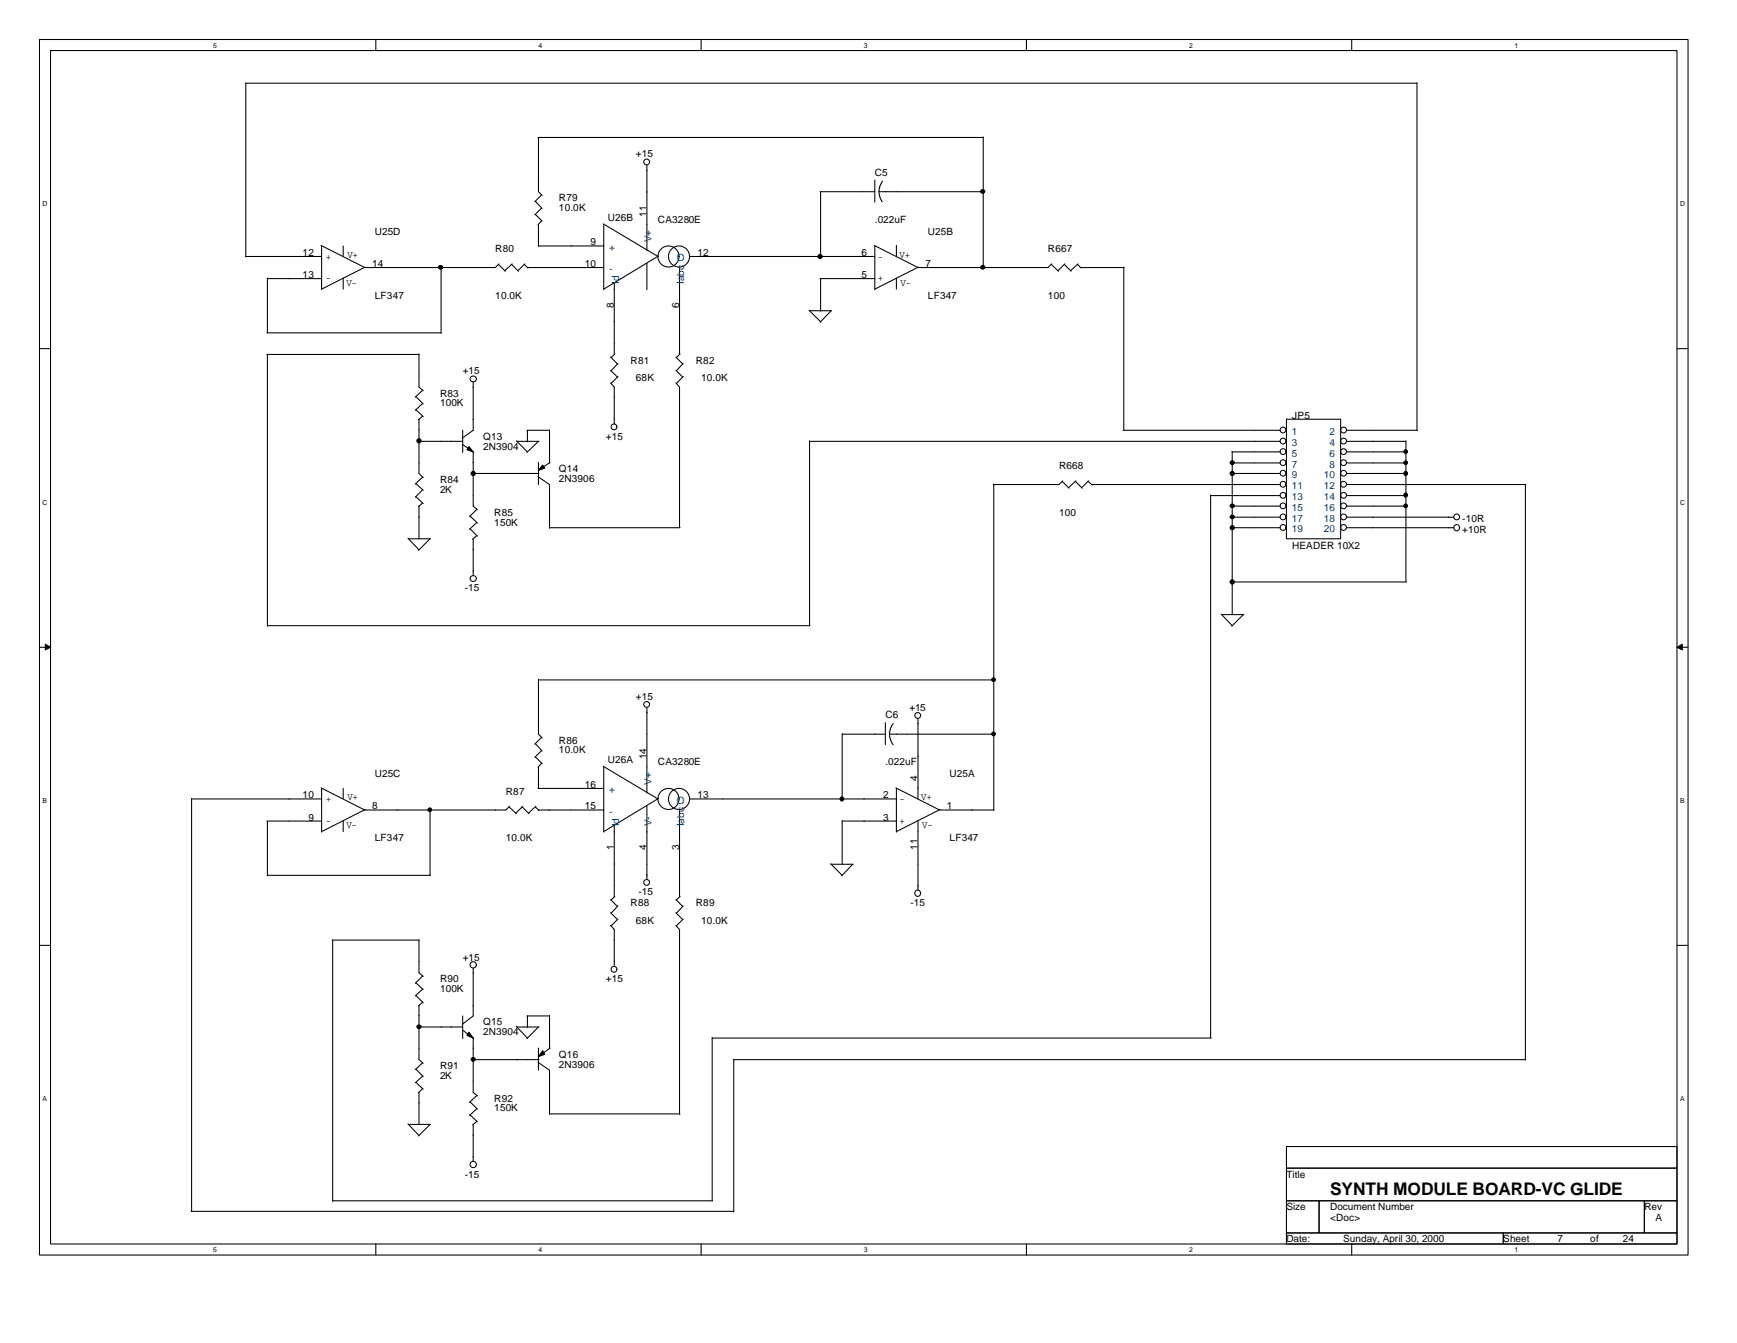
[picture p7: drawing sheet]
<svg xmlns="http://www.w3.org/2000/svg" width="279mm" height="216mm" viewBox="0 0 279 216" stroke-linecap="round" stroke-linejoin="round" font-family="sans-serif">
<g fill="none" stroke="#000" stroke-width=".17">
<path d="M6.3 6.3h265.2v195.5h-265.2zM8.1 8.1h261.6v191.9h-261.6zM39.5 13.4h188.4M39.5 13.4v27.9M60.5 6.3v1.8M112.8 6.3v1.8M165.1 6.3v1.8M217.4 6.3v1.8M227.9 13.3v55.9M51.6 39.5l7.1 3.5h21l.6-.6M51.7 39.5v7.1M55.2 39.5v1.6"/>
<path d="M86.1 32.3l1.1 1.2M86.1 34.5l1.1 1.1M86.5 22.1h71.7M86.6 39.5h10.5M86.6 22.1v8.7l.6 .6M86.6 36.1v3.5M87.1 31.3l-1.1 1.1M87.1 33.4l-1.1 1.1M87.1 35.5l-.6 .7M97 36l8.8 5.2M97.1 36.1v10.5M104.1 26.6v13.7"/>
<path d="M104.5 26a.47 .47 0 0 0-.7-.4 .47 .47 0 0 0 0 .8 .47 .47 0 0 0 .7-.4M131.9 30.8h8.8M132 30.8v10.5M140.6 39.5l7.1 3.5h20.9l.6-.6M140.7 29v3.5M140.7 39.5v7.1M141.4 30.8l.1 .8 .4 .8M141.4 30.8h16.8M142 29.1l-.4 .7-.2 1M144.2 39.5v1.7M158.2 22v21M6.3 56h1.8"/>
<path d="M39.5 41.2h12.2M42.9 57h24.5M42.9 53.5h28.1M43 44.8h8.7M43 44.7v8.8M43 57v43.7M55.2 44.7v1.8M58.8 42.9l-7.1 3.6M67.4 56.9v5.3l.7 .6M71 43v10.6M80.2 42.5l1.1 1.1M82.3 42.5l1.1 1.1"/>
<path d="M82.4 42.4l-1.2 1.1M84.3 42.5l.6 .6M84.4 42.4l-1.1 1.1M84.8 43h12.3M98.2 59.5l1.1 1.1M98.2 57.4l1.1 1.1M98.8 45.5v11.5M98.9 56.9l-.6 .6M99.4 58.4l-1.1 1.2M104.1 42.3v4.3M105.9 41.1l-8.8 5.4M108.7 59.5l1.1 1.1"/>
<path d="M108.7 57.4l1.1 1.1M109.3 43v14M109.4 56.9l-.6 .6M109.9 58.4l-1.1 1.2M111 41.2h29.7M130.1 49.9l1.9 1.8M130.2 50h3.6M131.9 44.8h8.8M132 44.8v5.2M133.7 50l-1.8 1.8M144.2 44.7v1.8M147.7 42.9l-7 3.6"/>
<path d="M169.1 42.5l1.2 1.1M171.2 42.5l1.1 1.1M171.3 42.4l-1.1 1.1M173.3 42.5l.6 .6M173.4 42.4l-1.2 1.1M173.8 43h7M180.8 42.9v26.3M269.7 56h1.8M66.9 77.7l1.2 1.1M66.9 79.8l1.2 1.1M66.9 63.8l1.2 1.1M66.9 65.9l1.2 1.1"/>
<path d="M67.4 71h7M67.4 67.4v8.7l.7 .7M68 76.7l-1.2 1.1M68 78.7l-1.2 1.2M68 62.7l-1.2 1.1M68 64.9l-1.2 1.1M68 66.9l-.7 .6M74.4 71.5l1.8 1.2M74.4 69.2v3.5M76.1 61.5v7.7l-1.8 1.2M76.1 72.6v8.8l.7 .6M76.1 76.1h10.6"/>
<path d="M76.6 60.9a.48 .48 0 0 0-.5-.5 .48 .48 0 0 0-.4 .5 .48 .48 0 0 0 .4 .5l.5-.2v-.3M83.1 70.9l1.7 1.7M83.1 71h3.6M84.8 69.2h3.6M84.8 69.2v1.8M86.5 76.6l1.9 1.3v7M86.6 71l-1.8 1.7M86.6 74.3v3.6M88.4 69.1v5.3M88.5 74.3l-1.9 1.3M98.2 61.6l.6 .6v6M99.2 68.6a.47 .47 0 0 0-.7-.4 .47 .47 0 0 0 0 .8 .47 .47 0 0 0 .7-.4"/>
<path d="M99.4 60.5l-1.1 1.1M108.7 61.6l.6 .6v22.6M109.9 60.5l-1.1 1.1M130.2 71h75.7M130.2 70.9v29.7M159.9 77.8v52.5M170.9 77.4l1.1 1.1M170.9 77.3l-.6 .6h-10.5M173 77.4l1.1 1.1M173.1 77.3l-1.2 1.1M175 77.4l.7 .6M175.1 77.3l-1.1 1.1"/>
<path d="M175.6 77.9h30.3M180.7 69.2h25.2M194.7 79.7h11.2M194.7 79.6v87.3M198.1 72.6h7.8M198.1 74.4h7.8M198.1 76.1h7.8M198.2 72.6v26.2M206.8 69.1a.47 .47 0 0 0-.7-.4 .47 .47 0 0 0 0 .8 .47 .47 0 0 0 .7-.4M206.8 70.9a.47 .47 0 0 0-.7-.4 .47 .47 0 0 0 0 .8 .47 .47 0 0 0 .7-.4M206.8 72.6a.47 .47 0 0 0-.7-.4 .47 .47 0 0 0 0 .8 .47 .47 0 0 0 .7-.4M206.8 74.3a.47 .47 0 0 0-.7-.3 .47 .47 0 0 0 0 .8 .47 .47 0 0 0 .7-.4"/>
<path d="M206.8 76a.47 .47 0 0 0-.7-.3 .47 .47 0 0 0 0 .8 .47 .47 0 0 0 .7-.4M206.8 77.8a.47 .47 0 0 0-.7-.4 .47 .47 0 0 0 0 .8 .47 .47 0 0 0 .7-.3M206.8 79.6a.47 .47 0 0 0-.7-.4 .47 .47 0 0 0 0 .8 .47 .47 0 0 0 .7-.4M206.9 67.4h8.7v19.2h-8.7zM216.6 69.1a.47 .47 0 0 0-.7-.4 .47 .47 0 0 0 0 .8 .47 .47 0 0 0 .7-.4M216.6 70.9a.47 .47 0 0 0-.7-.4 .47 .47 0 0 0 0 .8 .47 .47 0 0 0 .7-.4M216.6 72.6a.47 .47 0 0 0-.7-.4 .47 .47 0 0 0 0 .8 .47 .47 0 0 0 .7-.4M216.6 74.3a.47 .47 0 0 0-.7-.3 .47 .47 0 0 0 0 .8 .47 .47 0 0 0 .7-.4M216.6 76a.47 .47 0 0 0-.7-.3 .47 .47 0 0 0 0 .8 .47 .47 0 0 0 .7-.4M216.6 77.8a.47 .47 0 0 0-.7-.4 .47 .47 0 0 0 0 .8 .47 .47 0 0 0 .7-.3M216.6 79.6a.47 .47 0 0 0-.7-.4 .47 .47 0 0 0 0 .8 .47 .47 0 0 0 .7-.4M216.7 71h9.4"/>
<path d="M216.7 77.9h28.7M216.7 69.2h11.3M216.7 72.6h9.5M216.7 74.4h9.5M216.7 76.1h9.5M216.7 79.7h9.5M226.1 70.9v22.7M245.4 77.9v92.5M65.6 86.5l1.8 1.9M65.7 86.6h3.6M67.4 81.4v5.2M68 80.9l-.7 .5"/>
<path d="M69.2 86.6l-1.9 1.9M75.6 83l1.2 1.1M75.6 85l1.2 1.2M76.1 86.6v5.9M76.6 93a.48 .48 0 0 0-.5-.5 .48 .48 0 0 0-.4 .5 .48 .48 0 0 0 .4 .5l.5-.3v-.2M76.7 81.9l-1.2 1.2M76.7 84l-1.2 1.1M76.7 86.1l-.7 .6M88.4 84.8h21M196.4 98.7l1.8 1.9M196.5 98.8h3.6M198.1 84.8h7.8"/>
<path d="M198.1 83.1h7.8M198.1 81.4h7.8M198.2 93.6h28M200 98.8l-1.9 1.9M206.8 81.3a.47 .47 0 0 0-.7-.4 .47 .47 0 0 0 0 .8 .47 .47 0 0 0 .7-.4M206.8 83.1a.47 .47 0 0 0-.7-.4 .47 .47 0 0 0 0 .8 .47 .47 0 0 0 .7-.4M206.8 84.8a.47 .47 0 0 0-.7-.4 .47 .47 0 0 0 0 .8 .47 .47 0 0 0 .7-.4M216.6 81.3a.47 .47 0 0 0-.7-.4 .47 .47 0 0 0 0 .8 .47 .47 0 0 0 .7-.4M216.6 83.1a.47 .47 0 0 0-.7-.4 .47 .47 0 0 0 0 .8 .47 .47 0 0 0 .7-.4M216.6 84.8a.47 .47 0 0 0-.7-.4 .47 .47 0 0 0 0 .8 .47 .47 0 0 0 .7-.4M216.7 84.8h17.1M216.7 83.1h17.1"/>
<path d="M216.7 81.4h9.5M234.8 83.1a.47 .47 0 0 0-.7-.4 .47 .47 0 0 0 0 .8 .47 .47 0 0 0 .7-.4M6.3 104.1h1.8M43 100.6h87.3M86.1 119.5l1.1 1.2M86.6 109.2v8.8l.6 .6M86.6 109.3h73.3M87.1 118.5l-1.1 1.1M104.1 113.8v13.7M104.5 113.2a.47 .47 0 0 0-.7-.4 .47 .47 0 0 0 0 .8 .47 .47 0 0 0 .7-.4M135.5 118h6.9M135.5 117.9v10.5"/>
<path d="M142.4 116.2v3.5M143.1 118l.2 1 .4 .7M143.1 118h16.8M143.7 116.3l-.4 .7-.2 1M147.7 115.6v12.8M148.1 115a.47 .47 0 0 0-.7-.4 .47 .47 0 0 0 0 .8 .47 .47 0 0 0 .7-.4M269.7 104.1h1.8M30.8 128.4h20.9M30.8 128.4v66.3M42.9 132h8.8M43 132v8.8M51.6 126.7l7.1 3.5h22.7l.6-.6"/>
<path d="M51.7 126.7v7.1M55.2 126.7v1.7M55.2 131.9v1.8M58.8 130.1l-7.1 3.6M69.2 130.1v10.6M81.9 129.7l1.2 1.1M84 129.7l1.1 1.1M84.1 129.6l-1.1 1.1M86.1 121.7l1.1 1.1M86.1 129.7l.6 .6M86.2 129.6l-1.2 1.1M86.5 126.7h10.6"/>
<path d="M86.6 130.2h10.5M86.6 123.3v3.4M87.1 120.6l-1.1 1.2M87.1 122.7l-.6 .7M97 123.2l8.8 5.2M97.1 123.3v10.5M98.8 132.7v11.5M104.1 129.5v11.9M105.9 128.4l-8.8 5.3M109.3 130.2v14M111 128.4h33.2M133.6 138.9l1.9 1.8"/>
<path d="M133.7 138.9h3.5M135.5 132h8.7M135.5 131.9v7M137.2 138.9l-1.8 1.9M144.1 126.7l7 3.5h8.8M144.2 126.7v7.1M147.7 131.9v11.2M151.2 130.1l-7 3.6M6.3 152h1.8M43 140.7h26.3M53.4 151.1h14M53.5 151.1v42"/>
<path d="M66.9 158l1.2 1.1M67.4 151v5.4l.7 .6M68 156.9l-1.2 1.2M68 159l-1.2 1.1M76.1 155.7v7.6l-1.8 1.4M98.2 148.8l.6 .6v6M98.2 146.7l1.1 1.1M98.2 144.6l1.1 1.1M98.9 144.1l-.6 .6M99.2 155.8a.47 .47 0 0 0-.7-.4 .47 .47 0 0 0 0 .8 .47 .47 0 0 0 .7-.4M99.4 147.7l-1.1 1.1M99.4 145.6l-1.1 1.2"/>
<path d="M104.5 141.8a.47 .47 0 0 0-.7-.4 .47 .47 0 0 0 0 .8 .47 .47 0 0 0 .7-.3M108.7 148.8l.6 .6v29.8M108.7 146.7l1.1 1.1M108.7 144.6l1.1 1.1M109.4 144.1l-.6 .6M109.9 147.7l-1.1 1.1M109.9 145.6l-1.1 1.2M269.7 152h1.8M66.9 171.9l1.2 1.2M66.9 174l1.2 1.1M66.9 160l1.2 1.2M67.4 165.1h7"/>
<path d="M67.4 161.6v8.7l.7 .6M67.4 175.6v5.2M68 170.9l-1.2 1.1M68 173l-1.2 1.1M68 175l-.7 .7M68 161.1l-.7 .6M74.4 163.3v3.7M74.4 165.6l1.8 1.4M75.6 177.1l1.2 1.2M75.6 179.2l1.2 1.1M76.1 166.9v8.7l.7 .6M76.1 170.3h10.6"/>
<path d="M76.7 176.1l-1.2 1.1M76.7 178.2l-1.2 1.1M83.1 165l1.7 1.9M83.1 165.1h3.6M84.8 163.3h3.6M84.8 163.3v1.9M86.5 170.8l1.9 1.2v7.2M86.6 165.1l-1.8 1.9M86.6 168.5v3.5M88.4 163.2v5.4M88.4 179.1h21M88.5 168.5l-1.9 1.3"/>
<path d="M114.6 166.8v26.2M114.6 166.9h80.2M117.9 170.3h127.5M118 170.3v24.5M30.7 194.7h87.3M53.5 193h61.1M60.5 200v1.8M65.6 180.7l1.8 1.8M65.7 180.8h3.6M69.2 180.8l-1.9 1.8M76.1 180.8v5.9M76.7 180.3l-.7 .5"/>
<path d="M112.8 200v1.8M165.1 200v1.8M206.9 184.3h62.8v3.5h-62.8zM206.9 187.8h62.8v5.2h-62.8zM206.9 193h5.3v5.2h-5.3zM206.9 198.2h34.9v1.8h-34.9zM212.2 193h52.3v5.2h-52.3zM217.4 200v1.8M241.8 198.2h27.9v1.8h-27.9zM264.5 193h5.2v5.2h-5.2z"/>
<circle cx="107.5" cy="41.2" r="1.69"/>
<circle cx="109.2" cy="41.2" r="1.69"/>
<circle cx="234.3" cy="84.8" r=".49"/>
<circle cx="107.5" cy="128.4" r="1.69"/>
<circle cx="109.2" cy="128.4" r="1.69"/>
<circle cx="76.1" cy="155.1" r=".51"/>
<circle cx="147.6" cy="143.6" r=".49"/>
<circle cx="76.1" cy="187.2" r=".51"/>
</g>
<g fill="#000" stroke="#000" stroke-width=".16">
<path d="M7.3 103.5l.8 .6-.8 .4z" fill-rule="evenodd"/>
<path d="M269.7 104.1l.9-.6v1z" fill-rule="evenodd"/>
</g>
<g fill="#000" stroke="#000" stroke-width=".17">
<path d="M75.4 71.8l.7 .8-1-.3z" fill-rule="evenodd"/>
<path d="M87.3 74.8l.3 .5-1 .3z" fill-rule="evenodd"/>
<path d="M75.4 165.9l.7 1-1-.4z" fill-rule="evenodd"/>
<path d="M87.3 168.9l.3 .6-1 .3z" fill-rule="evenodd"/>
</g>
<g fill="#000" stroke="#000" stroke-width=".17">
<circle cx="158.1" cy="30.8" r=".32"/>
<circle cx="70.9" cy="43" r=".32"/>
<circle cx="131.9" cy="41.2" r=".34"/>
<circle cx="158.1" cy="43" r=".32"/>
<circle cx="67.4" cy="70.9" r=".34"/>
<circle cx="76.1" cy="76.1" r=".34"/>
<circle cx="198.2" cy="76.1" r=".34"/>
<circle cx="198.2" cy="74.4" r=".32"/>
<circle cx="226.1" cy="76.1" r=".32"/>
<circle cx="226.1" cy="79.6" r=".32"/>
<circle cx="226.1" cy="72.6" r=".3"/>
<circle cx="226.1" cy="74.4" r=".3"/>
<circle cx="198.2" cy="84.8" r=".34"/>
<circle cx="198.2" cy="93.6" r=".34"/>
<circle cx="198.2" cy="83.1" r=".32"/>
<circle cx="198.2" cy="81.3" r=".32"/>
<circle cx="226.1" cy="81.3" r=".3"/>
<circle cx="159.8" cy="109.3" r=".3"/>
<circle cx="159.8" cy="118" r=".3"/>
<circle cx="69.1" cy="130.2" r=".3"/>
<circle cx="135.4" cy="128.4" r=".32"/>
<circle cx="67.4" cy="165.1" r=".32"/>
<circle cx="76.1" cy="170.3" r=".32"/>
</g>
<text font-size="2.8" x="214" y="192.1">SYNTH MODULE BOARD-VC GLIDE</text>
<g font-size="1.6">
<text x="102.3" y="25.3">+15</text>
<text x="140.7" y="28.3">C5</text>
<text x="89.9" y="32.3">R79</text>
<text x="89.9" y="33.9">10.0K</text>
<text x="97.8" y="35.5">U26B</text>
<text x="104" y="34.9" transform="rotate(-90 104 34.9)">11</text>
<text x="105.8" y="35.8">CA3280E</text>
<text x="140.7" y="35.8">.022uF</text>
<text x="48.7" y="41.1">12</text>
<text x="52.4" y="41.7">+</text>
<text x="55.9" y="41.4">V+</text>
<text x="60.3" y="37.8">U25D</text>
<text x="79.7" y="40.6">R80</text>
<text x="95" y="39.5">9</text>
<text x="112.2" y="41.1">12</text>
<text x="138.6" y="41.1">6</text>
<text x="141.2" y="41.7">-</text>
<text x="144.7" y="41.4">V+</text>
<text x="149.3" y="37.8">U25B</text>
<text x="168.6" y="40.6">R667</text>
<text x="48.7" y="44.7">13</text>
<text x="52.4" y="45.2">-</text>
<text x="55.7" y="46">V-</text>
<text x="59.9" y="42.9">14</text>
<text x="94.1" y="42.9">10</text>
<text x="138.6" y="44.7">5</text>
<text x="141.2" y="45.2">+</text>
<text x="144.9" y="46">V-</text>
<text x="148.8" y="42.9">7</text>
<text x="60.3" y="48">LF347</text>
<text x="79.7" y="48">10.0K</text>
<text x="98.7" y="49.4" transform="rotate(-90 98.7 49.4)">8</text>
<text x="109.2" y="49.4" transform="rotate(-90 109.2 49.4)">6</text>
<text x="149.3" y="48">LF347</text>
<text x="168.6" y="48">100</text>
<text x="101.4" y="58.5">R81</text>
<text x="111.9" y="58.5">R82</text>
<text x="70.8" y="63.8">R83</text>
<text x="70.8" y="65.3">100K</text>
<text x="74.4" y="60.2">+15</text>
<text x="102.3" y="61.3">68K</text>
<text x="112.8" y="61.3">10.0K</text>
<text x="77.7" y="70.7">Q13</text>
<text x="97.5" y="70.7">+15</text>
<text x="207.9" y="67.4">JP5</text>
<text x="70.8" y="77.6">R84</text>
<text x="77.7" y="72.3">2N3904</text>
<text x="89.9" y="77.5">2N3906</text>
<text x="89.9" y="75.9">Q14</text>
<text x="170.3" y="75.4">R668</text>
<text x="70.8" y="79.2">2K</text>
<text x="79.5" y="82.9">R85</text>
<text x="170.3" y="82.9">100</text>
<text x="235.2" y="84">-10R</text>
<text x="79.5" y="84.5">150K</text>
<text x="207.9" y="88.3">HEADER 10X2</text>
<text x="235.2" y="85.7">+10R</text>
<text x="74.8" y="95.1">-15</text>
<text x="102.3" y="112.5">+15</text>
<text x="89.9" y="119.5">R86</text>
<text x="142.4" y="115.5">C6</text>
<text x="146.3" y="114.3">+15</text>
<text x="60.3" y="125">U25C</text>
<text x="89.9" y="121.1">10.0K</text>
<text x="97.8" y="122.7">U26A</text>
<text x="104" y="122.1" transform="rotate(-90 104 122.1)">14</text>
<text x="105.8" y="123">CA3280E</text>
<text x="142.4" y="123">.022uF</text>
<text x="147.6" y="125.6" transform="rotate(-90 147.6 125.6)">4</text>
<text x="152.7" y="125">U25A</text>
<text x="48.7" y="128.4">10</text>
<text x="49.6" y="131.9">9</text>
<text x="52.4" y="128.9">+</text>
<text x="55.9" y="128.6">V+</text>
<text x="59.9" y="130.1">8</text>
<text x="81.4" y="127.8">R87</text>
<text x="94.1" y="126.7">16</text>
<text x="94.1" y="130.1">15</text>
<text x="112.2" y="128.4">13</text>
<text x="142.1" y="131.9">3</text>
<text x="142.1" y="128.4">2</text>
<text x="144.7" y="128.9">-</text>
<text x="148.2" y="128.6">V+</text>
<text x="152.3" y="130.1">1</text>
<text x="52.4" y="132.4">-</text>
<text x="55.7" y="133.2">V-</text>
<text x="60.3" y="135.2">LF347</text>
<text x="81.4" y="135.2">10.0K</text>
<text x="98.7" y="136.7" transform="rotate(-90 98.7 136.7)">1</text>
<text x="104" y="136.7" transform="rotate(-90 104 136.7)">4</text>
<text x="109.2" y="136.7" transform="rotate(-90 109.2 136.7)">3</text>
<text x="144.7" y="132.4">+</text>
<text x="147.6" y="136.7" transform="rotate(-90 147.6 136.7)">11</text>
<text x="148.3" y="133.2">V-</text>
<text x="152.7" y="135.2">LF347</text>
<text x="102.7" y="143.9">-15</text>
<text x="101.4" y="145.7">R88</text>
<text x="102.3" y="148.5">68K</text>
<text x="111.9" y="145.7">R89</text>
<text x="112.8" y="148.5">10.0K</text>
<text x="146.5" y="145.7">-15</text>
<text x="74.4" y="154.4">+15</text>
<text x="70.8" y="157.9">R90</text>
<text x="70.8" y="159.5">100K</text>
<text x="97.5" y="157.9">+15</text>
<text x="77.7" y="164.8">Q15</text>
<text x="77.7" y="166.5">2N3904</text>
<text x="70.8" y="171.9">R91</text>
<text x="70.8" y="173.4">2K</text>
<text x="89.9" y="171.7">2N3906</text>
<text x="89.9" y="170.1">Q16</text>
<text x="79.5" y="177.1">R92</text>
<text x="79.5" y="178.6">150K</text>
<text x="74.8" y="189.3">-15</text>
<text x="206.9" y="189.3">Title</text>
<text x="206.9" y="194.6">Size</text>
<text x="214" y="194.6">Document Number</text>
<text x="214" y="196.3">&lt;Doc&gt;</text>
<text x="264.5" y="194.6">Rev</text>
<text x="266.3" y="196.3">A</text>
<text x="206.9" y="199.7">Date:</text>
<text x="216.1" y="199.7">Sunday, April 30, 2000</text>
<text x="241.8" y="199.7">Sheet</text>
<text x="250.5" y="199.7">7</text>
<text x="255.8" y="199.7">of</text>
<text x="261" y="199.7">24</text>
</g>
<g font-size="1.6" fill="#004080">
<text x="98" y="40.3">+</text>
<text x="104.8" y="38.9" transform="rotate(-90 104.8 38.9)">V+</text>
<text x="108.9" y="42">O</text>
<text x="98" y="43.8">-</text>
<text x="99.6" y="45.6" transform="rotate(-90 99.6 45.6)">Id</text>
<text x="110.1" y="45.6" transform="rotate(-90 110.1 45.6)">Iabc</text>
<text x="207.8" y="69.9">1</text>
<text x="207.8" y="71.7">3</text>
<text x="213.9" y="69.9">2</text>
<text x="213.9" y="71.7">4</text>
<text x="207.8" y="73.4">5</text>
<text x="207.8" y="75.2">7</text>
<text x="207.8" y="76.9">9</text>
<text x="212.9" y="76.9">10</text>
<text x="213.9" y="73.4">6</text>
<text x="213.9" y="75.2">8</text>
<text x="207.8" y="78.7">11</text>
<text x="207.8" y="80.4">13</text>
<text x="207.8" y="82.1">15</text>
<text x="207.8" y="83.9">17</text>
<text x="212.9" y="78.7">12</text>
<text x="212.9" y="80.4">14</text>
<text x="212.9" y="82.1">16</text>
<text x="212.9" y="83.9">18</text>
<text x="207.8" y="85.6">19</text>
<text x="212.9" y="85.6">20</text>
<text x="98" y="127.5">+</text>
<text x="98" y="131">-</text>
<text x="104.8" y="126.2" transform="rotate(-90 104.8 126.2)">V+</text>
<text x="108.9" y="129.2">O</text>
<text x="99.6" y="132.8" transform="rotate(-90 99.6 132.8)">Id</text>
<text x="104.8" y="132.8" transform="rotate(-90 104.8 132.8)">V-</text>
<text x="110.1" y="132.8" transform="rotate(-90 110.1 132.8)">Iabc</text>
</g>
<g font-size="1.1">
<text x="34.3" y="7.7">5</text>
<text x="86.6" y="7.7">4</text>
<text x="138.9" y="7.7">3</text>
<text x="191.3" y="7.7">2</text>
<text x="243.6" y="7.7">1</text>
<text x="6.9" y="33.2">D</text>
<text x="270.3" y="33.2">D</text>
<text x="6.9" y="81.1">C</text>
<text x="270.3" y="81.1">C</text>
<text x="6.9" y="129.1">B</text>
<text x="270.3" y="129.1">B</text>
<text x="6.9" y="177">A</text>
<text x="270.3" y="177">A</text>
<text x="34.3" y="201.3">5</text>
<text x="86.6" y="201.3">4</text>
<text x="138.9" y="201.3">3</text>
<text x="191.3" y="201.3">2</text>
<text x="243.6" y="201.3">1</text>
</g>
</svg>
